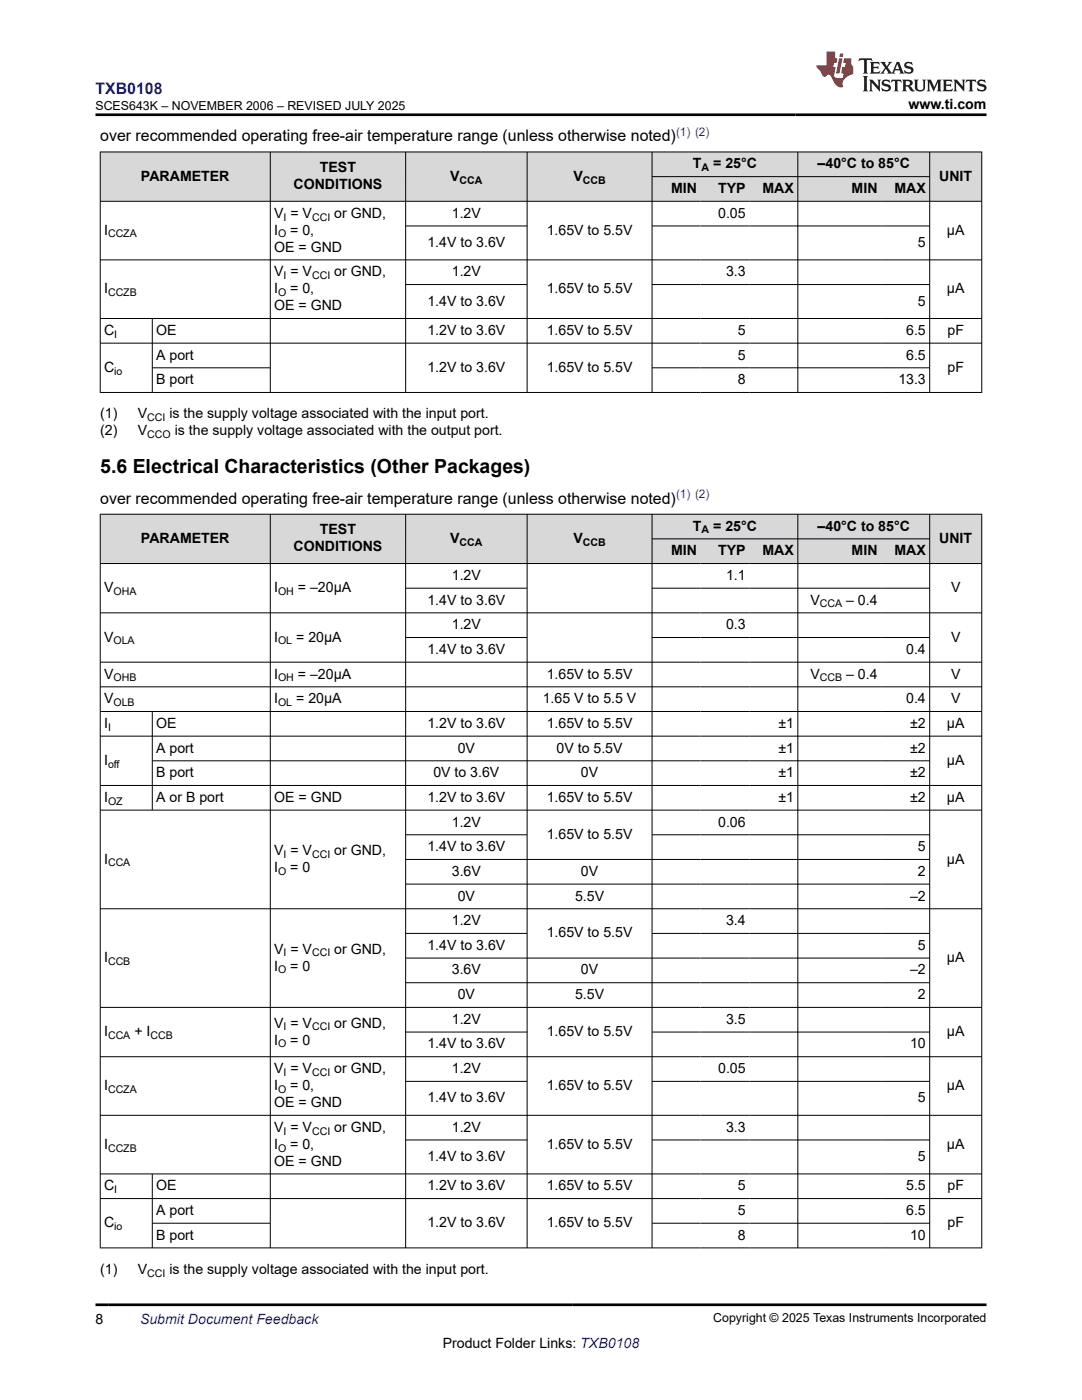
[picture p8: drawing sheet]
<svg xmlns="http://www.w3.org/2000/svg" width="216mm" height="279mm" viewBox="0 0 216 279" stroke-linecap="round" stroke-linejoin="round" font-family="sans-serif">
<g fill="#d8d8d8">
<path d="M20 30.3h175.9v5h-175.9z" fill-rule="evenodd"/>
<path d="M20.1 30.4h33.8v9.7h-33.8z" fill-rule="evenodd"/>
<path d="M54 30.4h26.9v9.7h-26.9z" fill-rule="evenodd"/>
<path d="M81 30.4h24.1v9.7h-24.1z" fill-rule="evenodd"/>
<path d="M105.2 30.4h24.8v9.7h-24.8z" fill-rule="evenodd"/>
<path d="M130.2 30.4h28.9v4.8h-28.9z" fill-rule="evenodd"/>
<path d="M159.3 30.4h26.2v4.8h-26.2z" fill-rule="evenodd"/>
<path d="M185.6 30.4h10.2v9.7h-10.2z" fill-rule="evenodd"/>
<path d="M130.2 35.3h9.6v4.8h-9.6z" fill-rule="evenodd"/>
<path d="M139.8 35.3h9.7v4.8h-9.7z" fill-rule="evenodd"/>
<path d="M149.5 35.3h9.6v4.8h-9.6z" fill-rule="evenodd"/>
<path d="M159.3 35.3h16.5v4.8h-16.5z" fill-rule="evenodd"/>
<path d="M175.8 35.3h9.7v4.8h-9.7z" fill-rule="evenodd"/>
</g>
<g fill="none" stroke="#000" stroke-width=".2">
<path d="M19.9 30.3h176.1M20 30.3v48.1M53.9 30.3v48.1M80.9 30.3v48.1M105.2 30.3v48.1M130.1 30.3v48.1M130.1 35.3h55.5M159.2 30.3v48.1M185.5 30.3v48.1M195.9 30.3v48.1M19.9 40.2h176.1M19.9 51.9h176.1"/>
<path d="M80.9 45.1h24.3M80.9 56.8h24.3M130.1 45.1h55.5M130.1 56.8h55.5M19.9 63.6h176.1M19.9 68.5h176.1M19.9 78.3h176.1M30.4 63.6v14.8M30.4 73.4h23.6M130.1 73.4h55.5"/>
</g>
<g fill="#d8d8d8">
<path d="M20 102.6h175.9v4.9h-175.9z" fill-rule="evenodd"/>
<path d="M20.1 102.7h33.8v9.7h-33.8z" fill-rule="evenodd"/>
<path d="M54 102.7h26.9v9.7h-26.9z" fill-rule="evenodd"/>
<path d="M81 102.7h24.1v9.7h-24.1z" fill-rule="evenodd"/>
<path d="M105.2 102.7h24.8v9.7h-24.8z" fill-rule="evenodd"/>
<path d="M130.2 102.7h28.9v4.8h-28.9z" fill-rule="evenodd"/>
<path d="M159.3 102.7h26.2v4.8h-26.2z" fill-rule="evenodd"/>
<path d="M185.6 102.7h10.2v9.7h-10.2z" fill-rule="evenodd"/>
<path d="M130.2 107.6h9.6v4.8h-9.6z" fill-rule="evenodd"/>
<path d="M139.8 107.6h9.7v4.8h-9.7z" fill-rule="evenodd"/>
<path d="M149.5 107.6h9.6v4.8h-9.6z" fill-rule="evenodd"/>
<path d="M159.3 107.6h16.5v4.8h-16.5z" fill-rule="evenodd"/>
<path d="M175.8 107.6h9.7v4.8h-9.7z" fill-rule="evenodd"/>
</g>
<g fill="none" stroke="#000" stroke-width=".2">
<path d="M19.9 102.6h176.1M19.9 112.5h176.1M20 102.6v146.5M53.9 102.6v146.5M80.9 102.6v146.5M80.9 117.4h24.3M105.2 102.6v146.5M130.1 102.6v146.5M130.1 107.5h55.5M130.1 117.4h55.5M159.2 102.6v146.5M185.5 102.6v146.5"/>
<path d="M195.9 102.6v146.5M19.9 122.3h176.1M19.9 132.2h176.1M19.9 137.1h176.1M80.9 127.2h24.3M130.1 127.2h55.5M19.9 142h176.1M19.9 146.9h176.1M19.9 156.8h176.1M30.4 142v19.7M30.4 151.8h155.2M19.9 161.7h176.1"/>
<path d="M80.9 166.6h24.3M80.9 171.5h104.7M80.9 176.4h104.7M130.1 166.6h55.5M19.9 181.4h176.1M80.9 186.3h24.3M80.9 191.2h104.7M80.9 196.1h104.7M130.1 186.3h55.5M19.9 201h176.1M19.9 210.9h176.1M80.9 206h24.3"/>
<path d="M80.9 215.8h24.3M130.1 206h55.5M130.1 215.8h55.5M19.9 222.6h176.1M19.9 234.3h176.1M19.9 239.2h176.1M30.4 234.3v14.8M80.9 227.5h24.3M130.1 227.5h55.5M19.9 249h176.1M30.4 244.1h23.6M130.1 244.1h55.5"/>
</g>
<path d="M171.5 11.6l-.2 .6 .5-.2h.6v.1v2.2l-.2 .4h1l-.2-.4v-2.2v-.1h.5l.6 .2-.2-.6zM173.6 12.4l.2 .3v1.6l-.2 .4h1.9l.1-.6a1.08 1.08 0 0 1-1.3 .2v-.7h.6l.4 .2v-.7l-.4 .2h-.6v-.5l.2-.2a1 1 0 0 1 1 .3l-.1-.5zM175.7 12.4l.9 1.1-1 1.2h.9l-.2-.2 .5-.8 .4 .8-.2 .2h1.6l-.2-.2 .2-.5h.9l.1 .5-.1 .2h.9l-.2-.4-.8-1.9h-.5l-.9 2.1-.9-1.1 .9-1h-.8l.2 .2-.4 .6-.4-.6 .2-.2zM179 12.8l.4 1h-.7zM180.7 12.5a.65 .65 0 0 0-.2 .7 .65 .65 0 0 0 .6 .5l.6 .1 .1 .3a.79 .79 0 0 1-.7 .4 .79 .79 0 0 1-.7-.5l.1 .7 .2-.1a.93 .93 0 0 0 1.1 0 .93 .93 0 0 0 .4-.9 1.46 1.46 0 0 0-1.2-.6l-.1-.3a1.09 1.09 0 0 1 1.2 .2l-.2-.6-.1 .1-.5-.2zM172.2 15.2l.2 .4v2.2l-.2 .4h1l-.2-.4v-2.2l.2-.4zM173.4 15.9l.2 .4v1.5l-.2 .4h.8l-.3-.4 .1-1.3 1.6 1.8v-2l.2-.4h-.7l.1 .2 .1 1.1-1.2-1.3zM176.2 16a.65 .65 0 0 0-.2 .8 .65 .65 0 0 0 .6 .4l.6 .2 .1 .2a.79 .79 0 0 1-.7 .4 .79 .79 0 0 1-.7-.5l.1 .7 .2-.1a.93 .93 0 0 0 1.1 .1 .93 .93 0 0 0 .4-1 1.46 1.46 0 0 0-1.2-.5l-.1-.4a1.09 1.09 0 0 1 1.2 .2l-.1-.6-.2 .1-.5-.1zM177.9 15.9l-.1 .6a.63 .63 0 0 1 .8-.3v1.6l-.3 .4h1l-.2-.4v-1.6a.66 .66 0 0 1 .8 .3l-.1-.6zM180 15.9l.2 .4v1.5l-.2 .4h1l-.2-.2-.1-.7h.5l.1 .2a.79 .79 0 0 0 1.2 .6l-1-.9a.61 .61 0 0 0 .6-.6 .61 .61 0 0 0-.5-.7zM180.8 16.2h.1a.47 .47 0 0 1 .5 .1 .47 .47 0 0 1 .1 .5l-.1 .1-.7 .1zM182.3 15.9l.2 .2a2.27 2.27 0 0 0 .4 2 1.04 1.04 0 0 0 1.7-.7v-1.3l.2-.2h-.8l.2 .4v1.1a.6 .6 0 0 1-.6 .6 .6 .6 0 0 1-.6-.6v-1.1l.3-.4zM184.9 15.9l.2 .4v1.5l-.2 .4h.8l-.3-.4v-1.4l.9 1.9 .9-1.9v1.4l-.3 .4h1l-.2-.4v-1.5l.2-.4h-.8l-.7 1.5-.6-1.5zM188.1 15.9l.2 .4v1.5l-.2 .4h1.9l.1-.6a1.09 1.09 0 0 1-1.3 .2v-.7h.6l.4 .2v-.6l-.4 .2h-.6v-.6l.2-.1a1.01 1.01 0 0 1 1 .3l-.1-.6zM190.2 15.9l.3 .4v1.5l-.3 .4h.8l-.2-.4v-1.3l1.6 1.8v-2l.2-.4h-.7l.2 .2v1.1l-1.2-1.3zM192.8 15.9l-.1 .6a.63 .63 0 0 1 .8-.3v1.6l-.3 .4h1l-.2-.4v-1.6a.66 .66 0 0 1 .8 .3l-.1-.6zM195.2 16a.65 .65 0 0 0-.2 .8 .65 .65 0 0 0 .6 .4l.6 .2 .2 .2a.79 .79 0 0 1-.7 .4 .79 .79 0 0 1-.7-.5l.1 .7 .2-.1a.93 .93 0 0 0 1 .1 .93 .93 0 0 0 .5-1 1.46 1.46 0 0 0-1.3-.5v-.4a1.09 1.09 0 0 1 1.2 .2l-.2-.6-.2 .1-.5-.1z" fill="#231f20"/>
<path d="M164.9 10.3v2.7h-2l.1 .4 .8 1a.95 .95 0 0 0 1 .9 .59 .59 0 0 1 .5-.4 .59 .59 0 0 1 .5 .3l.4 .8a1.59 1.59 0 0 0 2.1 1.4 1.61 1.61 0 0 1 1-2.3l1-.3-.1-1.5a1.59 1.59 0 0 1-.3-1.7h-1.5l-.2 .9h.6l-.2 .9h-.5l-.2 .9v.3l.4 .1-.1 .9h-.7a.73 .73 0 0 1-1-.7l.3-1.5h-.5l.1-.9h.5l.2-.9h-.5v-1.3zM167.4 11.6l-.6 3.1h.7l.6-3.1zM167.6 10.7l-.1 .6h.7l.1-.6z" fill="#ed1c24"/>
<path d="M19.1 22.9h177.8M19.1 260.4h177.8" fill="none" stroke="#000" stroke-width=".53"/>
<text font-size="3.9" x="20" y="94.4">5.6 Electrical Characteristics (Other Packages)</text>
<text font-size="3.2" fill="#00f" x="19.1" y="18.7">TXB0108</text>
<g font-size="3.2">
<text x="20" y="28.2">over recommended operating free-air temperature range (unless otherwise noted)</text>
<text x="20" y="100.5">over recommended operating free-air temperature range (unless otherwise noted)</text>
</g>
<g font-size="2.8">
<text x="181.3" y="21.8">www.ti.com</text>
<text x="63.8" y="34.4">TEST</text>
<text x="138.3" y="33.6">T</text>
<text x="142.3" y="33.6">= 25°C</text>
<text x="163.1" y="33.6">–40°C to 85°C</text>
<text x="28.1" y="36.1">PARAMETER</text>
<text x="58.6" y="37.8">CONDITIONS</text>
<text x="89.8" y="36.1">V</text>
<text x="114.4" y="36.1">V</text>
<text x="133.9" y="38.5">MIN</text>
<text x="143.3" y="38.5">TYP</text>
<text x="152.2" y="38.5">MAX</text>
<text x="169.9" y="38.5">MIN</text>
<text x="178.5" y="38.5">MAX</text>
<text x="187.4" y="36.1">UNIT</text>
<text x="20.8" y="46.8">I</text>
<text x="54.7" y="43.4">V = V</text>
<text x="54.7" y="46.8">I</text>
<text x="57.9" y="46.8">= 0,</text>
<text x="66.7" y="43.4">or GND,</text>
<text x="90.2" y="43.4">1.2V</text>
<text x="109.1" y="46.8">1.65V to 5.5V</text>
<text x="143.3" y="43.4">0.05</text>
<text x="189" y="46.8">μA</text>
<text x="54.7" y="50.2">OE = GND</text>
<text x="85.3" y="49.3">1.4V to 3.6V</text>
<text x="183.2" y="49.3">5</text>
<text x="20.8" y="58.5">I</text>
<text x="54.7" y="55.1">V = V</text>
<text x="54.7" y="58.5">I</text>
<text x="57.9" y="58.5">= 0,</text>
<text x="66.7" y="55.1">or GND,</text>
<text x="90.2" y="55.1">1.2V</text>
<text x="109.1" y="58.5">1.65V to 5.5V</text>
<text x="144.9" y="55.1">3.3</text>
<text x="189" y="58.5">μA</text>
<text x="54.7" y="61.9">OE = GND</text>
<text x="85.3" y="61">1.4V to 3.6V</text>
<text x="183.2" y="61">5</text>
<text x="20.8" y="66.8">C</text>
<text x="31.2" y="66.8">OE</text>
<text x="31.2" y="71.8">A port</text>
<text x="85.3" y="66.8">1.2V to 3.6V</text>
<text x="109.1" y="66.8">1.65V to 5.5V</text>
<text x="147.2" y="66.8">5</text>
<text x="147.2" y="71.8">5</text>
<text x="180.8" y="66.8">6.5</text>
<text x="180.8" y="71.8">6.5</text>
<text x="189.1" y="66.8">pF</text>
<text x="20.8" y="74.2">C</text>
<text x="31.2" y="76.7">B port</text>
<text x="85.3" y="74.2">1.2V to 3.6V</text>
<text x="109.1" y="74.2">1.65V to 5.5V</text>
<text x="147.2" y="76.7">8</text>
<text x="179.3" y="76.7">13.3</text>
<text x="189.1" y="74.2">pF</text>
<text x="20" y="83.5">(1)</text>
<text x="27.5" y="83.5">V</text>
<text x="33.8" y="83.5">is the supply voltage associated with the input port.</text>
<text x="20" y="86.9">(2)</text>
<text x="27.5" y="86.9">V</text>
<text x="34.9" y="86.9">is the supply voltage associated with the output port.</text>
<text x="63.8" y="106.7">TEST</text>
<text x="138.3" y="105.9">T</text>
<text x="142.3" y="105.9">= 25°C</text>
<text x="163.1" y="105.9">–40°C to 85°C</text>
<text x="28.1" y="108.4">PARAMETER</text>
<text x="58.6" y="110.1">CONDITIONS</text>
<text x="89.8" y="108.4">V</text>
<text x="114.4" y="108.4">V</text>
<text x="133.9" y="110.8">MIN</text>
<text x="143.3" y="110.8">TYP</text>
<text x="152.2" y="110.8">MAX</text>
<text x="169.9" y="110.8">MIN</text>
<text x="178.5" y="110.8">MAX</text>
<text x="187.4" y="108.4">UNIT</text>
<text x="20.8" y="118.2">V</text>
<text x="54.7" y="118.2">I</text>
<text x="59.4" y="118.2">= –20μA</text>
<text x="90.2" y="115.7">1.2V</text>
<text x="144.9" y="115.7">1.1</text>
<text x="189.8" y="118.2">V</text>
<text x="85.3" y="120.7">1.4V to 3.6V</text>
<text x="90.2" y="125.6">1.2V</text>
<text x="144.9" y="125.6">0.3</text>
<text x="161.7" y="120.7">V</text>
<text x="168.8" y="120.7">– 0.4</text>
<text x="20.8" y="128">V</text>
<text x="54.7" y="128">I</text>
<text x="59.1" y="128">= 20μA</text>
<text x="85.3" y="130.5">1.4V to 3.6V</text>
<text x="180.8" y="130.5">0.4</text>
<text x="189.8" y="128">V</text>
<text x="20.8" y="135.4">V</text>
<text x="54.7" y="135.4">I</text>
<text x="59.4" y="135.4">= –20μA</text>
<text x="109.1" y="135.4">1.65V to 5.5V</text>
<text x="161.7" y="135.4">V</text>
<text x="168.8" y="135.4">– 0.4</text>
<text x="189.8" y="135.4">V</text>
<text x="20.8" y="140.3">V</text>
<text x="54.7" y="140.3">I</text>
<text x="59.1" y="140.3">= 20μA</text>
<text x="108.3" y="140.3">1.65 V to 5.5 V</text>
<text x="180.8" y="140.3">0.4</text>
<text x="189.8" y="140.3">V</text>
<text x="20.8" y="145.3">I</text>
<text x="31.2" y="145.3">OE</text>
<text x="85.3" y="145.3">1.2V to 3.6V</text>
<text x="109.1" y="145.3">1.65V to 5.5V</text>
<text x="155.3" y="145.3">±1</text>
<text x="181.6" y="145.3">±2</text>
<text x="189" y="145.3">μA</text>
<text x="20.8" y="152.6">I</text>
<text x="31.2" y="150.2">A port</text>
<text x="31.2" y="155.1">B port</text>
<text x="86.5" y="155.1">0V to 3.6V</text>
<text x="91.3" y="150.2">0V</text>
<text x="111.1" y="150.2">0V to 5.5V</text>
<text x="115.9" y="155.1">0V</text>
<text x="155.3" y="150.2">±1</text>
<text x="155.3" y="155.1">±1</text>
<text x="181.6" y="150.2">±2</text>
<text x="181.6" y="155.1">±2</text>
<text x="189" y="152.6">μA</text>
<text x="20.8" y="160">I</text>
<text x="31.2" y="160">A or B port</text>
<text x="54.7" y="160">OE = GND</text>
<text x="85.3" y="160">1.2V to 3.6V</text>
<text x="109.1" y="160">1.65V to 5.5V</text>
<text x="155.3" y="160">±1</text>
<text x="181.6" y="160">±2</text>
<text x="189" y="160">μA</text>
<text x="90.2" y="165">1.2V</text>
<text x="109.1" y="167.4">1.65V to 5.5V</text>
<text x="143.3" y="165">0.06</text>
<text x="20.8" y="172.3">I</text>
<text x="54.7" y="170.6">V = V</text>
<text x="66.7" y="170.6">or GND,</text>
<text x="85.3" y="169.9">1.4V to 3.6V</text>
<text x="183.2" y="169.9">5</text>
<text x="189" y="172.3">μA</text>
<text x="54.7" y="174">I</text>
<text x="57.9" y="174">= 0</text>
<text x="90.2" y="174.8">3.6V</text>
<text x="91.3" y="179.7">0V</text>
<text x="114.7" y="179.7">5.5V</text>
<text x="115.9" y="174.8">0V</text>
<text x="181.6" y="179.7">–2</text>
<text x="183.2" y="174.8">2</text>
<text x="90.2" y="184.6">1.2V</text>
<text x="144.9" y="184.6">3.4</text>
<text x="54.7" y="190.3">V = V</text>
<text x="66.7" y="190.3">or GND,</text>
<text x="85.3" y="189.6">1.4V to 3.6V</text>
<text x="109.1" y="187.1">1.65V to 5.5V</text>
<text x="183.2" y="189.6">5</text>
<text x="20.8" y="192">I</text>
<text x="54.7" y="193.7">I</text>
<text x="57.9" y="193.7">= 0</text>
<text x="90.2" y="194.5">3.6V</text>
<text x="115.9" y="194.5">0V</text>
<text x="181.6" y="194.5">–2</text>
<text x="189" y="192">μA</text>
<text x="91.3" y="199.4">0V</text>
<text x="114.7" y="199.4">5.5V</text>
<text x="183.2" y="199.4">2</text>
<text x="20.8" y="206.8">I</text>
<text x="26.8" y="206.8">+ I</text>
<text x="54.7" y="205.1">V = V</text>
<text x="54.7" y="208.5">I</text>
<text x="57.9" y="208.5">= 0</text>
<text x="66.7" y="205.1">or GND,</text>
<text x="85.3" y="209.2">1.4V to 3.6V</text>
<text x="90.2" y="204.3">1.2V</text>
<text x="109.1" y="206.8">1.65V to 5.5V</text>
<text x="144.9" y="204.3">3.5</text>
<text x="181.6" y="209.2">10</text>
<text x="189" y="206.8">μA</text>
<text x="54.7" y="214.2">V = V</text>
<text x="66.7" y="214.2">or GND,</text>
<text x="90.2" y="214.2">1.2V</text>
<text x="143.3" y="214.2">0.05</text>
<text x="20.8" y="217.6">I</text>
<text x="54.7" y="220.9">OE = GND</text>
<text x="54.7" y="217.6">I</text>
<text x="57.9" y="217.6">= 0,</text>
<text x="85.3" y="220">1.4V to 3.6V</text>
<text x="109.1" y="217.6">1.65V to 5.5V</text>
<text x="183.2" y="220">5</text>
<text x="189" y="217.6">μA</text>
<text x="54.7" y="225.9">V = V</text>
<text x="66.7" y="225.9">or GND,</text>
<text x="90.2" y="225.9">1.2V</text>
<text x="144.9" y="225.9">3.3</text>
<text x="20.8" y="229.2">I</text>
<text x="54.7" y="232.6">OE = GND</text>
<text x="54.7" y="229.2">I</text>
<text x="57.9" y="229.2">= 0,</text>
<text x="85.3" y="231.7">1.4V to 3.6V</text>
<text x="109.1" y="229.2">1.65V to 5.5V</text>
<text x="183.2" y="231.7">5</text>
<text x="189" y="229.2">μA</text>
<text x="20.8" y="237.6">C</text>
<text x="31.2" y="237.6">OE</text>
<text x="85.3" y="237.6">1.2V to 3.6V</text>
<text x="109.1" y="237.6">1.65V to 5.5V</text>
<text x="147.2" y="237.6">5</text>
<text x="180.8" y="237.6">5.5</text>
<text x="189.1" y="237.6">pF</text>
<text x="20.8" y="244.9">C</text>
<text x="31.2" y="242.5">A port</text>
<text x="85.3" y="244.9">1.2V to 3.6V</text>
<text x="109.1" y="244.9">1.65V to 5.5V</text>
<text x="147.2" y="242.5">5</text>
<text x="180.8" y="242.5">6.5</text>
<text x="189.1" y="244.9">pF</text>
<text x="31.2" y="247.4">B port</text>
<text x="147.2" y="247.4">8</text>
<text x="181.6" y="247.4">10</text>
<text x="20" y="254.2">(1)</text>
<text x="27.5" y="254.2">V</text>
<text x="33.8" y="254.2">is the supply voltage associated with the input port.</text>
<text x="19.1" y="264.2">8</text>
<text x="88.3" y="269">Product Folder Links: TXB0108</text>
</g>
<text font-size="2.8" fill="#00f" x="27.9" y="264.2">Submit Document Feedback</text>
<g font-size="2.5">
<text x="19" y="21.9">SCES643K – NOVEMBER 2006 – REVISED JULY 2025</text>
<text x="142.3" y="263.9">Copyright © 2025 Texas Instruments Incorporated</text>
</g>
<g font-size="2.4" fill="#00f">
<text x="134.9" y="27.2">(1) (2)</text>
<text x="134.9" y="99.5">(1) (2)</text>
</g>
<g font-size="2.1">
<text x="140" y="34.2">A</text>
<text x="91.7" y="36.6">CCA</text>
<text x="116.3" y="36.6">CCB</text>
<text x="21.6" y="47.4">CCZA</text>
<text x="55.5" y="47.4">O</text>
<text x="56.6" y="44">I</text>
<text x="62.3" y="44">CCI</text>
<text x="21.6" y="59.1">CCZB</text>
<text x="55.5" y="59.1">O</text>
<text x="56.6" y="55.7">I</text>
<text x="62.3" y="55.7">CCI</text>
<text x="22.8" y="67.4">I</text>
<text x="22.8" y="74.8">io</text>
<text x="29.4" y="87.4">CCO</text>
<text x="29.4" y="84">CCI</text>
<text x="140" y="106.5">A</text>
<text x="91.7" y="108.9">CCA</text>
<text x="116.3" y="108.9">CCB</text>
<text x="22.6" y="118.8">OHA</text>
<text x="55.5" y="118.8">OH</text>
<text x="163.6" y="121.2">CCA</text>
<text x="22.6" y="128.6">OLA</text>
<text x="55.5" y="128.6">OL</text>
<text x="22.6" y="136">OHB</text>
<text x="55.5" y="136">OH</text>
<text x="163.6" y="136">CCB</text>
<text x="22.6" y="140.9">OLB</text>
<text x="55.5" y="140.9">OL</text>
<text x="21.6" y="145.8">I</text>
<text x="21.6" y="153.2">off</text>
<text x="21.6" y="160.6">OZ</text>
<text x="21.6" y="172.9">CCA</text>
<text x="56.6" y="171.2">I</text>
<text x="62.3" y="171.2">CCI</text>
<text x="55.5" y="174.6">O</text>
<text x="56.6" y="190.9">I</text>
<text x="62.3" y="190.9">CCI</text>
<text x="21.6" y="192.6">CCB</text>
<text x="55.5" y="194.3">O</text>
<text x="21.6" y="207.3">CCA</text>
<text x="30" y="207.3">CCB</text>
<text x="55.5" y="209">O</text>
<text x="56.6" y="205.7">I</text>
<text x="62.3" y="205.7">CCI</text>
<text x="56.6" y="214.7">I</text>
<text x="62.3" y="214.7">CCI</text>
<text x="21.6" y="218.1">CCZA</text>
<text x="55.5" y="218.1">O</text>
<text x="56.6" y="226.4">I</text>
<text x="62.3" y="226.4">CCI</text>
<text x="21.6" y="229.8">CCZB</text>
<text x="55.5" y="229.8">O</text>
<text x="22.8" y="238.1">I</text>
<text x="22.8" y="245.5">io</text>
<text x="29.4" y="254.8">CCI</text>
</g>
</svg>
